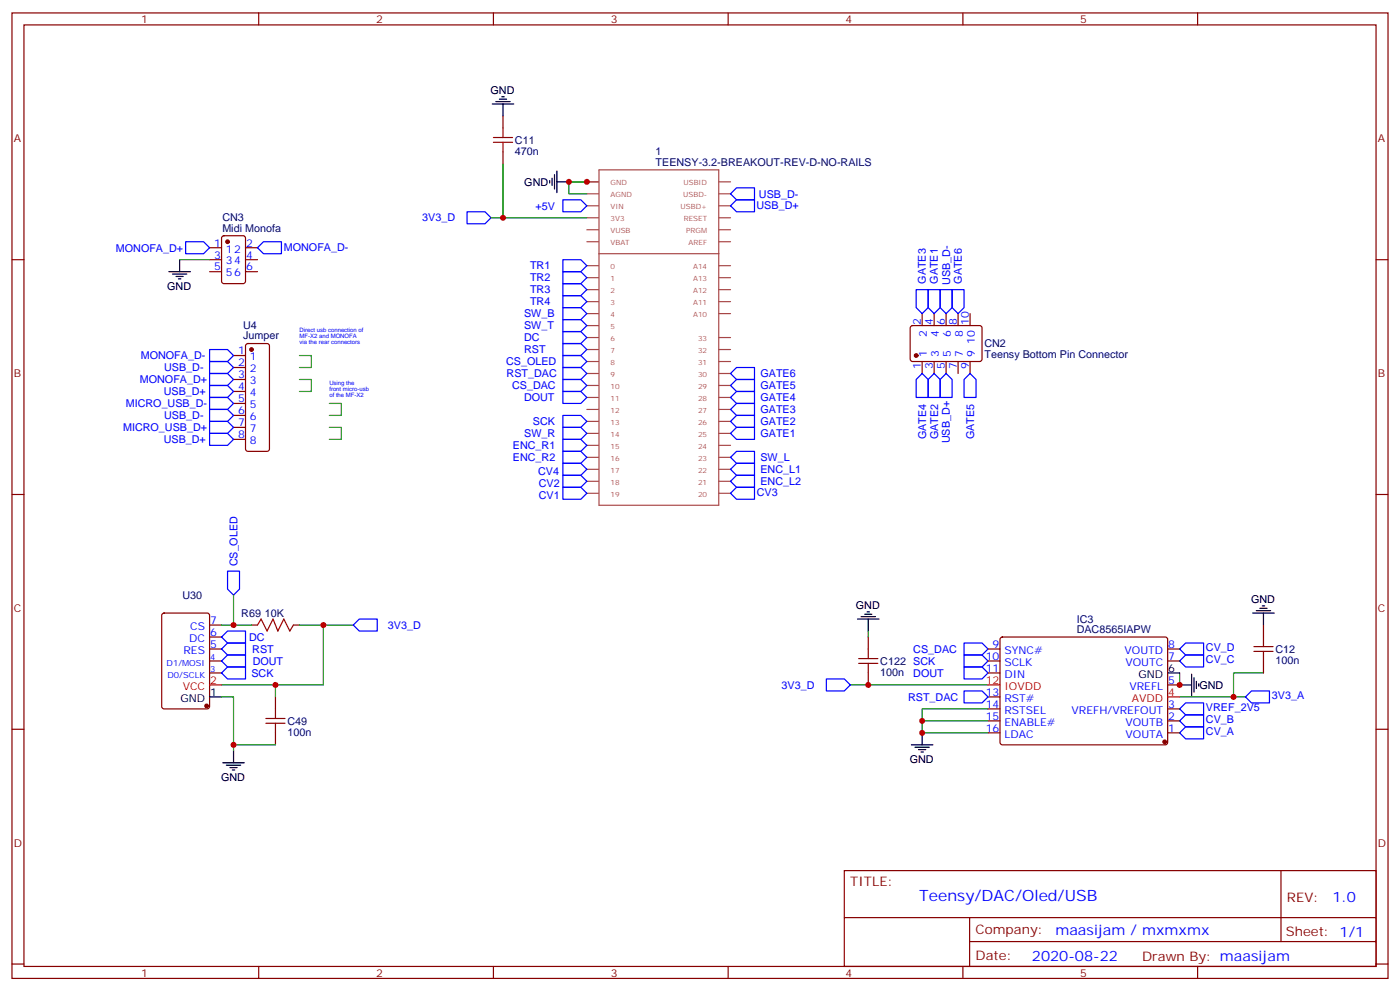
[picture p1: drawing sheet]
<svg xmlns="http://www.w3.org/2000/svg" width="412mm" height="292mm" viewBox="0 0 412 292" stroke-linecap="round" stroke-linejoin="round" font-family="sans-serif">
<g fill="none" stroke="#870000" stroke-width=".35">
<path d="M3.5 3.8h405.4v284.3h-405.4zM7.1 7.3h398.2v277.3h-398.2zM76.2 3.8v3.5M145.3 3.8v3.5M214.5 3.8v3.5M283.6 3.8v3.5M352.8 3.8v3.5M148.2 34.1v3.6M148.2 44.7v3.6M3.5 76.5h3.6M61.7 76.5h3.6M61.7 73h3.6"/>
<path d="M65.5 69.6l.5-.2h5.6l.7 .5v12.9l-.4 .7h-5.9l-.7-.4v-13zM72.3 76.5h3.5M72.3 73h3.5M405.3 76.5h3.6M61.7 80h3.6M72.3 80h3.5M268.3 96.1l.5-.2h20l.5 .7-.1 9.4-.6 .5-20.1-.1-.4-.6v-9.2zM271.6 92.4v3.5M275.2 92.4v3.5M278.7 92.4v3.5M282.2 92.4v3.5M285.8 92.4v3.5"/>
<path d="M68.8 104.7h3.5M68.8 108.2h3.5M68.8 111.8h3.5M68.8 115.3h3.5M68.8 118.8h3.5M72.6 101.4l.4-.2h5.7l.5 .2 .2 .5v30.3l-.3 .5-.4 .2h-5.7l-.5-.2-.2-.5v-30.3zM271.6 106.5v3.5M275.2 106.5v3.5M278.7 106.5v3.5M282.2 106.5v3.5M285.8 106.5v3.5M68.8 122.3h3.5"/>
<path d="M68.8 125.9h3.5M68.8 129.4h3.5M3.5 145.6h3.6M405.3 145.6h3.6M47.9 180.8l.4-.2h12.7l.7 .4v27.1l-.4 .6-13 .1-.6-.5-.1-27zM61.7 194.7h3.6M61.7 191.1h3.6M61.7 198.2h3.6M61.7 187.6h3.6M61.7 184.1h3.6M74.1 184.1h1.7M86.4 184.1h1.8"/>
<path d="M255.8 187.6v3.5M255.8 198.2v3.5M291 194.7h3.6M291 191.1h3.6M291 198.2h3.6M294.8 187.8l.5-.2 48.2 .1 .5 .6-.1 30.6-.6 .5-48.3-.1-.4-.6v-30.4zM344 194.7h3.5M344 191.1h3.5M372.2 184.1v3.5M372.2 194.7v3.5M3.5 214.8h3.6M81.1 205.2v3.6"/>
<path d="M81.1 215.8v3.6M291 215.8h3.6M291 212.3h3.6M291 208.8h3.6M291 205.2h3.6M344 215.8h3.5M344 212.3h3.5M344 208.8h3.5M344 201.7h3.5M405.3 214.8h3.6M248.7 256.4h156.6v28.2h-156.6zM377.3 256.4v20.9"/>
<path d="M248.7 270.2h156.5M285.6 277.3h119.6M285.6 270.2v14.2M3.5 283.9h3.6M76.2 284.6v3.5M145.3 284.6v3.5M214.5 284.6v3.5M283.6 284.6v3.5M352.8 284.6v3.5M405.3 283.9h3.6"/>
</g>
<g fill="none" stroke="#00f" stroke-width=".35">
<path d="M165.8 58.8h5.3l1.8 1.8-1.8 1.8h-5.3zM215.2 57.1l1.8-1.8h5.2v3.5h-5.2zM54.7 71.2h5.3l1.7 1.8-1.7 1.7h-5.3zM75.8 73l1.8-1.8h5.3v3.5h-5.3zM137.6 62.4h5.3l1.7 1.7-1.7 1.8h-5.3zM165.8 76.5h5.3l1.8 1.7-1.8 1.8h-5.3zM215.2 60.6l1.8-1.8h5.2v3.6h-5.2zM165.8 80h5.3l1.8 1.8-1.8 1.7h-5.3zM165.8 83.5h5.3l1.8 1.8-1.8 1.8h-5.3zM165.8 87.1h5.3l1.8 1.7-1.8 1.8h-5.3zM165.8 90.6h5.3l1.8 1.8-1.8 1.7h-5.3zM165.8 94.1h5.3l1.8 1.8-1.8 1.7h-5.3z"/>
<path d="M165.8 97.6h5.3l1.8 1.8-1.8 1.8h-5.3zM269.9 85.3h3.5v5.3l-1.8 1.8-1.7-1.8zM273.4 85.3h3.5v5.3l-1.7 1.8-1.8-1.8zM276.9 85.3h3.6v5.3l-1.8 1.8-1.8-1.8zM280.5 85.3h3.5v5.3l-1.8 1.8-1.7-1.8zM61.7 102.9h5.3l1.8 1.8-1.8 1.8h-5.3zM61.7 110h5.3l1.8 1.8-1.8 1.7h-5.3zM61.7 106.5h5.3l1.8 1.7-1.8 1.8h-5.3zM61.7 113.5h5.3l1.8 1.8-1.8 1.8h-5.3zM61.7 117.1h5.3l1.8 1.7-1.8 1.8h-5.3zM165.8 101.2h5.3l1.8 1.7-1.8 1.8h-5.3zM165.8 104.7h5.3l1.8 1.8-1.8 1.7h-5.3z"/>
<path d="M165.8 108.2h5.3l1.8 1.8-1.8 1.8h-5.3zM165.8 111.8h5.3l1.8 1.7-1.8 1.8h-5.3zM165.8 115.3h5.3l1.8 1.8-1.8 1.7h-5.3zM215.2 117.1l1.8-1.8h5.2v3.5h-5.2zM215.2 113.5l1.8-1.7h5.2v3.5h-5.2zM215.2 110l1.8-1.8h5.2v3.6h-5.2zM271.6 110l1.8 1.8v5.3h-3.5v-5.3zM275.2 110l1.7 1.8v5.3h-3.5v-5.3zM278.7 110l1.8 1.8v5.3h-3.6v-5.3zM285.8 110l1.7 1.8v5.3h-3.5v-5.3zM61.7 120.6h5.3l1.8 1.7-1.8 1.8h-5.3zM61.7 127.6h5.3l1.8 1.8-1.8 1.8h-5.3z"/>
<path d="M61.7 124.1h5.3l1.8 1.8-1.8 1.7h-5.3zM165.8 122.3h5.3l1.8 1.8-1.8 1.8h-5.3zM165.8 125.9h5.3l1.8 1.7-1.8 1.8h-5.3zM165.8 129.4h5.3l1.8 1.8-1.8 1.7h-5.3zM165.8 132.9h5.3l1.8 1.8-1.8 1.8h-5.3zM165.8 136.5h5.3l1.8 1.7-1.8 1.8h-5.3zM165.8 140h5.3l1.8 1.7-1.8 1.8h-5.3zM215.2 138.2l1.8-1.7h5.2v3.5h-5.2zM215.2 134.7l1.8-1.8h5.2v3.6h-5.2zM215.2 127.6l1.8-1.7h5.2v3.5h-5.2zM215.2 124.1l1.8-1.8h5.2v3.6h-5.2zM215.2 120.6l1.8-1.8h5.2v3.5h-5.2z"/>
<path d="M165.8 143.5h5.3l1.8 1.8-1.8 1.7h-5.3zM215.2 145.3l1.8-1.8h5.2v3.5h-5.2zM215.2 141.7l1.8-1.7h5.2v3.5h-5.2zM67 168.2h3.6v5.3l-1.8 1.8-1.8-1.8zM65.3 187.6l1.7-1.8h5.3v3.6h-5.3zM65.3 191.1l1.7-1.7h5.3v3.5h-5.3zM65.3 194.7l1.7-1.8h5.3v3.5h-5.3zM65.3 198.2l1.7-1.8h5.3v3.6h-5.3zM104.1 184.1l1.7-1.8h5.3v3.5h-5.3zM243.4 200h5.3l1.8 1.7-1.8 1.8h-5.3zM284 196.4h5.3l1.7 1.8-1.7 1.8h-5.3zM284 192.9h5.3l1.7 1.8-1.7 1.7h-5.3z"/>
<path d="M284 189.4h5.3l1.7 1.7-1.7 1.8h-5.3zM347.5 191.1l1.7-1.7h5.3v3.5h-5.3zM347.5 194.7l1.7-1.8h5.3v3.5h-5.3zM284 203.5h5.3l1.7 1.7-1.7 1.8h-5.3zM347.5 208.8l1.7-1.8h5.3v3.5h-5.3zM347.5 212.3l1.7-1.8h5.3v3.6h-5.3zM349.2 214.1h5.3v3.5h-5.3l-1.7-1.8zM366.9 205.2l1.8-1.7h5.2v3.5h-5.2z"/>
</g>
<g fill="none" stroke="#000" stroke-width=".35">
<path d="M145 30.6h6.3M146 29.9h4.3M147.1 29.2h2.1M147.8 28.5h.7M148.2 30.6v3.5M161.9 53.2v.7M162.6 52.5v2.1M163.3 51.4v4.3M164 53.6h3.6M164 50.4v6.3M52.9 76.5v3.5M49.7 80h6.4"/>
<path d="M50.8 80.7h4.2M51.9 81.4h2.1M52.6 82.1h.7M370.1 179.8h4.2M371.1 179.1h2.1M371.8 178.4h.7M252.6 182.3h6.3M253.6 181.6h4.3M254.7 180.9h2.1M255.4 180.2h.7M255.8 182.3v3.5M344 198.2h3.5"/>
<path d="M351 198.5v6.4M351.7 199.6v4.2M369 180.6h6.4M372.2 180.6v3.5M61.7 205.2h3.6M268.5 219.4h6.3M271.6 215.8v3.6M347.5 201.7h3.5M352.4 200.7v2.1M353.1 201.4v.7M65.6 224.6h6.4M66.7 225.4h4.2"/>
<path d="M67.7 226.1h2.1M68.4 226.8h.7M68.8 221.1v3.5M269.5 220.1h4.3M270.6 220.8h2.1M271.3 221.5h.7"/>
</g>
<g fill="none" stroke="#008700" stroke-width=".35">
<path d="M148.2 48.3v15.8M172.9 53.6h-5.3v3.5h5.3M52.9 76.5h8.8M144.6 64.1h28.3M88.2 104.7h3.5v3.5h-3.5M88.2 111.8h3.5v3.5h-3.5M97 118.8h3.5v3.5h-3.5M97 125.9h3.5v3.5h-3.5M68.8 175.3v8.8M65.3 184.1h8.8M88.2 184.1h7v17.6h-14.1M95.2 184.1h8.9"/>
<path d="M255.8 185.8v1.8M347.5 198.2v3.5M372.2 198.2h-8.8v7M65.3 205.2h3.5v15.9M65.3 201.7h15.8v3.5M68.8 219.4h12.3M250.5 201.7h40.5M271.6 212.3h19.4M291 208.8h-19.4v7h19.4M347.5 205.2h19.4"/>
</g>
<g fill="none" stroke="#a10000" stroke-width=".35">
<path d="M148.2 37.7v2.8M145.3 41.9h5.7M145.3 40.5h5.7M148.2 41.9v2.8M75.8 184.1l1.1-1.8 1.8 3.5 1.7-3.5 1.4 3.5 1.8-3.5 1.8 3.5 1-1.7M252.9 195.4h5.7M252.9 194h5.7M255.8 191.1v2.9M255.8 195.4v2.8M369.4 191.8h5.6M369.4 190.4h5.6M372.2 187.6v2.8"/>
<path d="M372.2 191.8v2.9M78.3 213h5.7M78.3 211.6h5.7M81.1 208.8v2.8M81.1 213v2.8"/>
</g>
<g fill="#870000" stroke="#870000" stroke-width=".35">
<circle cx="343.1" cy="218.5" r=".53"/>
<circle cx="60.9" cy="207.9" r=".53"/>
<circle cx="269.9" cy="104.7" r=".53"/>
<circle cx="67" cy="71.2" r=".53"/>
<circle cx="74.1" cy="102.9" r=".53"/>
</g>
<path d="M61.7 201.7h3.6M291 201.7h3.6M344 205.2h3.5" fill="none" stroke="#f00" stroke-width=".35"/>
<g fill="none" stroke="#a64a4a" stroke-width=".35">
<path d="M172.9 53.6h3.4M172.9 57.1h3.4M176.4 50h35.3v98.8h-35.3zM211.7 53.6h3.5M211.7 57.1h3.5M172.9 78.2h3.4M172.9 64.1h3.4M172.9 60.6h3.4M172.9 67.7h3.4M172.9 71.2h3.4M176.4 74.7h35.3M211.7 78.2h3.5"/>
<path d="M211.7 64.1h3.5M211.7 60.6h3.5M211.7 67.7h3.5M211.7 71.2h3.5M172.9 92.4h3.4M172.9 88.8h3.4M172.9 85.3h3.4M172.9 81.8h3.4M172.9 95.9h3.4M172.9 99.4h3.4M211.7 92.4h3.5M211.7 88.8h3.5"/>
<path d="M211.7 85.3h3.5M211.7 81.8h3.5M211.7 99.4h3.5M172.9 102.9h3.4M172.9 106.5h3.4M172.9 110h3.4M172.9 113.5h3.4M172.9 117.1h3.4M211.7 102.9h3.5M211.7 106.5h3.5M211.7 110h3.5M211.7 113.5h3.5"/>
<path d="M211.7 117.1h3.5M172.9 120.6h3.4M172.9 131.2h3.4M172.9 127.6h3.4M172.9 124.1h3.4M172.9 134.7h3.4M172.9 138.2h3.4M211.7 120.6h3.5M211.7 131.2h3.5M211.7 127.6h3.5M211.7 124.1h3.5M211.7 134.7h3.5"/>
<path d="M211.7 138.2h3.5M172.9 141.7h3.4M172.9 145.3h3.4M211.7 141.7h3.5M211.7 145.3h3.5"/>
</g>
<g fill="#c00">
<circle cx="363.4" cy="205.2" r=".88"/>
<circle cx="271.6" cy="212.3" r=".88"/>
<circle cx="347.5" cy="201.7" r=".88"/>
<circle cx="68.8" cy="219.4" r=".88"/>
<circle cx="81.1" cy="201.7" r=".88"/>
<circle cx="95.3" cy="184.1" r=".88"/>
<circle cx="68.8" cy="184.1" r=".88"/>
<circle cx="271.6" cy="215.8" r=".88"/>
<circle cx="172.9" cy="53.6" r=".88"/>
<circle cx="167.6" cy="53.6" r=".88"/>
<circle cx="148.2" cy="64.1" r=".88"/>
<circle cx="255.8" cy="201.7" r=".88"/>
</g>
<text font-size="4.6" fill="#00f" x="270.8" y="265.4">Teensy/DAC/Oled/USB</text>
<g font-size="4.2" fill="#00f">
<text x="392.5" y="265.7">1.0</text>
<text x="310.9" y="275.2">maasijam / mxmxmx</text>
<text x="304" y="283">2020-08-22</text>
</g>
<g font-size="3.9" fill="#800">
<text x="250.5" y="261">TITLE:</text>
<text x="379.1" y="265.7">REV:</text>
<text x="287.4" y="275.2">Company:</text>
<text x="378.7" y="275.8">Sheet: 1/1</text>
<text x="287.4" y="282.9">Date:</text>
<text x="336.4" y="282.9">Drawn By: maasijam</text>
</g>
<g font-size="3.2" fill="#800">
<text x="41.6" y="6.8">1</text>
<text x="110.8" y="6.8">2</text>
<text x="179.9" y="6.8">3</text>
<text x="249.1" y="6.8">4</text>
<text x="318.2" y="6.8">5</text>
<text x="4.1" y="41.9">A</text>
<text x="405.9" y="41.9">A</text>
<text x="4.1" y="111.1">B</text>
<text x="405.9" y="111.1">B</text>
<text x="4.1" y="180.2">C</text>
<text x="405.9" y="180.2">C</text>
<text x="4.1" y="249.3">D</text>
<text x="405.9" y="249.3">D</text>
<text x="41.6" y="287.6">1</text>
<text x="110.8" y="287.6">2</text>
<text x="179.9" y="287.6">3</text>
<text x="249.1" y="287.6">4</text>
<text x="318.2" y="287.6">5</text>
</g>
<g font-size="3.2">
<text x="144.5" y="27.6">GND</text>
<text x="154.4" y="54.7">GND</text>
<text x="49.3" y="85.3">GND</text>
<text x="252.1" y="179.3">GND</text>
<text x="368.5" y="177.5">GND</text>
<text x="344.1" y="197.8">6</text>
<text x="335.4" y="199.6">GND</text>
<text x="353.3" y="202.9">GND</text>
<text x="53.1" y="206.7">GND</text>
<text x="61.9" y="204.9">1</text>
<text x="268" y="224.6">GND</text>
<text x="65.1" y="230">GND</text>
</g>
<g font-size="3.2" fill="#000080">
<text x="151.7" y="45.5">470n</text>
<text x="151.7" y="42.4">C11</text>
<text x="193.1" y="45.8">1</text>
<text x="193.1" y="49">TEENSY-3.2-BREAKOUT-REV-D-NO-RAILS</text>
<text x="65.5" y="65">CN3</text>
<text x="65.5" y="68.2">Midi Monofa</text>
<text x="71.6" y="99.9">Jumper</text>
<text x="71.6" y="96.8">U4</text>
<text x="290" y="105.4">Teensy Bottom Pin Connector</text>
<text x="290" y="102.2">CN2</text>
<text x="53.8" y="176.6">U30</text>
<text x="71.1" y="181.7">R69</text>
<text x="78.1" y="181.7">10K</text>
<text x="317.2" y="183.4">IC3</text>
<text x="317.2" y="186.5">DAC8565IAPW</text>
<text x="259.3" y="195.8">C122 SCK</text>
<text x="375.7" y="195.5">100n</text>
<text x="375.7" y="192.3">C12</text>
<text x="259.3" y="199">100n</text>
<text x="84.7" y="213.4">C49</text>
<text x="84.7" y="216.6">100n</text>
</g>
<g font-size="3.2" fill="#00f">
<text x="223.6" y="58.3">USB_D-</text>
<text x="124.4" y="65.2">3V3_D</text>
<text x="157.8" y="61.7">+5V</text>
<text x="222.8" y="61.7">USB_D+</text>
<text x="34.1" y="74.1">MONOFA_D+</text>
<text x="63.1" y="72.6">1</text>
<text x="63.1" y="76.1">3</text>
<text x="66.6" y="74.4">12</text>
<text x="66.6" y="77.9">34</text>
<text x="72.5" y="76.1">4</text>
<text x="72.5" y="72.6">2</text>
<text x="83.6" y="73.9">MONOFA_D-</text>
<text x="63.1" y="79.7">5</text>
<text x="66.6" y="81.4">56</text>
<text x="72.5" y="79.7">6</text>
<text x="156.1" y="79.3">TR1</text>
<text x="156.1" y="82.8">TR2</text>
<text x="272.8" y="83.6" transform="rotate(-90 272.8 83.6)">GATE3</text>
<text x="276.3" y="83.6" transform="rotate(-90 276.3 83.6)">GATE1</text>
<text x="279.9" y="84" transform="rotate(-90 279.9 84)">USB_D-</text>
<text x="283.4" y="83.6" transform="rotate(-90 283.4 83.6)">GATE6</text>
<text x="156.1" y="86.4">TR3</text>
<text x="156.1" y="89.9">TR4</text>
<text x="154.4" y="93.4">SW_B</text>
<text x="271.3" y="95.7" transform="rotate(-90 271.3 95.7)">2</text>
<text x="274.8" y="95.7" transform="rotate(-90 274.8 95.7)">4</text>
<text x="278.3" y="95.7" transform="rotate(-90 278.3 95.7)">6</text>
<text x="281.9" y="95.7" transform="rotate(-90 281.9 95.7)">8</text>
<text x="285.4" y="95.7" transform="rotate(-90 285.4 95.7)">10</text>
<text x="154.4" y="96.9">SW_T</text>
<text x="154.4" y="100.5">DC</text>
<text x="273" y="99.2" transform="rotate(-90 273 99.2)">2</text>
<text x="276.6" y="99.2" transform="rotate(-90 276.6 99.2)">4</text>
<text x="280.1" y="99.2" transform="rotate(-90 280.1 99.2)">6</text>
<text x="283.6" y="99.2" transform="rotate(-90 283.6 99.2)">8</text>
<text x="287.2" y="101.2" transform="rotate(-90 287.2 101.2)">10</text>
<text x="41.5" y="105.9">MONOFA_D-</text>
<text x="70.1" y="104.4">1</text>
<text x="70.1" y="107.9">2</text>
<text x="73.6" y="106.1">1</text>
<text x="149.1" y="107.5">CS_OLED</text>
<text x="154.4" y="104">RST</text>
<text x="273" y="105.2" transform="rotate(-90 273 105.2)">1</text>
<text x="276.6" y="105.2" transform="rotate(-90 276.6 105.2)">3</text>
<text x="280.1" y="105.2" transform="rotate(-90 280.1 105.2)">5</text>
<text x="283.6" y="105.2" transform="rotate(-90 283.6 105.2)">7</text>
<text x="287.2" y="105.2" transform="rotate(-90 287.2 105.2)">9</text>
<text x="41.2" y="112.9">MONOFA_D+</text>
<text x="48.3" y="109.1">USB_D-</text>
<text x="70.1" y="111.4">3</text>
<text x="73.6" y="109.6">2</text>
<text x="73.6" y="113.2">3</text>
<text x="149.2" y="111.1">RST_DAC</text>
<text x="224" y="111.1">GATE6</text>
<text x="271.3" y="108.7" transform="rotate(-90 271.3 108.7)">1</text>
<text x="274.8" y="108.7" transform="rotate(-90 274.8 108.7)">3</text>
<text x="278.3" y="108.7" transform="rotate(-90 278.3 108.7)">5</text>
<text x="281.9" y="108.7" transform="rotate(-90 281.9 108.7)">7</text>
<text x="285.4" y="108.7" transform="rotate(-90 285.4 108.7)">9</text>
<text x="37" y="120">MICRO_USB_D-</text>
<text x="48.2" y="116.3">USB_D+</text>
<text x="70.1" y="114.9">4</text>
<text x="70.1" y="118.5">5</text>
<text x="73.6" y="116.7">4</text>
<text x="150.8" y="114.6">CS_DAC</text>
<text x="154.4" y="118.1">DOUT</text>
<text x="224" y="118.2">GATE4</text>
<text x="224" y="114.7">GATE5</text>
<text x="48.3" y="123.2">USB_D-</text>
<text x="70.1" y="122">6</text>
<text x="70.1" y="125.5">7</text>
<text x="73.6" y="120.2">5</text>
<text x="73.6" y="123.8">6</text>
<text x="157" y="125.3">SCK</text>
<text x="224" y="125.2">GATE2</text>
<text x="224" y="121.7">GATE3</text>
<text x="36.2" y="127">MICRO_USB_D+</text>
<text x="48.2" y="130.5">USB_D+</text>
<text x="70.1" y="129">8</text>
<text x="73.6" y="127.3">7</text>
<text x="73.6" y="130.8">8</text>
<text x="154.4" y="128.8">SW_R</text>
<text x="224" y="128.8">GATE1</text>
<text x="272.9" y="129.4" transform="rotate(-90 272.9 129.4)">GATE4</text>
<text x="276.4" y="129.4" transform="rotate(-90 276.4 129.4)">GATE2</text>
<text x="279.8" y="130.6" transform="rotate(-90 279.8 130.6)">USB_D+</text>
<text x="287" y="129.4" transform="rotate(-90 287 129.4)">GATE5</text>
<text x="151.1" y="132.3">ENC_R1</text>
<text x="151.1" y="135.8">ENC_R2</text>
<text x="224" y="135.8">SW_L</text>
<text x="158.5" y="139.8">CV4</text>
<text x="158.7" y="143.3">CV2</text>
<text x="224" y="142.9">ENC_L2</text>
<text x="224" y="139.3">ENC_L1</text>
<text x="158.7" y="146.8">CV1</text>
<text x="222.9" y="146">CV3</text>
<text x="70" y="166.8" transform="rotate(-90 70 166.8)">CS_OLED</text>
<text x="56" y="185.5">CS</text>
<text x="61.9" y="183.7">7</text>
<text x="114.3" y="185.3">3V3_D</text>
<text x="55.8" y="189">DC</text>
<text x="61.9" y="190.8">5</text>
<text x="61.9" y="187.3">6</text>
<text x="73.4" y="188.7">DC</text>
<text x="292.4" y="190.8">9</text>
<text x="344.1" y="190.8">8</text>
<text x="355.2" y="191.8">CV_D</text>
<text x="54" y="192.5">RES</text>
<text x="74.3" y="192.3">RST</text>
<text x="74.4" y="195.9">DOUT</text>
<text x="269" y="192.2">CS_DAC</text>
<text x="290.4" y="194.3">10</text>
<text x="290.4" y="197.8">11</text>
<text x="295.9" y="192.5">SYNC#</text>
<text x="295.9" y="196.1">SCLK</text>
<text x="331.3" y="192.5">VOUTD</text>
<text x="331.5" y="196.1">VOUTC</text>
<text x="344.1" y="194.3">7</text>
<text x="355.2" y="195.4">CV_C</text>
<text x="74.1" y="199.3">SCK</text>
<text x="230.2" y="202.8">3V3_D</text>
<text x="269" y="199.2">DOUT</text>
<text x="295.9" y="199.6">DIN</text>
<text x="332.7" y="203.1">VREFL</text>
<text x="344.1" y="201.4">5</text>
<text x="267.5" y="206.4">RST_DAC</text>
<text x="290.4" y="204.9">13</text>
<text x="290.4" y="208.4">14</text>
<text x="295.9" y="206.7">RST#</text>
<text x="344.1" y="208.4">3</text>
<text x="355.2" y="209.5">VREF_2V5</text>
<text x="374.6" y="205.9">3V3_A</text>
<text x="290.4" y="211.9">15</text>
<text x="290.4" y="215.5">16</text>
<text x="295.9" y="210.2">RSTSEL</text>
<text x="295.9" y="213.7">ENABLE#</text>
<text x="315.6" y="210.2">VREFH/VREFOUT</text>
<text x="331.5" y="213.7">VOUTB</text>
<text x="344.1" y="215.5">1</text>
<text x="344.1" y="211.9">2</text>
<text x="355.2" y="213">CV_B</text>
<text x="295.9" y="217.2">LDAC</text>
<text x="331.5" y="217.2">VOUTA</text>
<text x="355.2" y="216.5">CV_A</text>
</g>
<g font-size="3.2" fill="#f00">
<text x="53.8" y="203.1">VCC</text>
<text x="61.9" y="201.4">2</text>
<text x="290.4" y="201.4">12</text>
<text x="295.9" y="203.1">IOVDD</text>
<text x="333.4" y="206.7">AVDD</text>
<text x="344.1" y="204.9">4</text>
</g>
<g font-size="2.5" fill="#00f">
<text x="49.1" y="196.1">D1/MOSI</text>
<text x="61.9" y="197.8">3</text>
<text x="61.9" y="194.3">4</text>
<text x="49.3" y="199.6">D0/SCLK</text>
</g>
<g font-size="2.1" fill="#a54b4b">
<text x="179.9" y="54.6">GND</text>
<text x="179.9" y="58.1">AGND</text>
<text x="201.3" y="58.1">USBD-</text>
<text x="201.3" y="54.6">USBID</text>
<text x="179.9" y="65.2">3V3</text>
<text x="179.9" y="61.6">VIN</text>
<text x="200.5" y="61.6">USBD+</text>
<text x="201.4" y="65.2">RESET</text>
<text x="179.9" y="68.7">VUSB</text>
<text x="202.1" y="68.7">PRGM</text>
<text x="179.9" y="72.2">VBAT</text>
<text x="202.8" y="72.2">AREF</text>
<text x="179.9" y="79.3">0</text>
<text x="179.9" y="82.8">1</text>
<text x="204.2" y="82.8">A13</text>
<text x="204.2" y="79.3">A14</text>
<text x="179.9" y="86.3">2</text>
<text x="179.9" y="89.9">3</text>
<text x="204.2" y="89.9">A11</text>
<text x="204.2" y="86.3">A12</text>
<text x="179.9" y="93.4">4</text>
<text x="204.2" y="93.4">A10</text>
<text x="179.9" y="96.9">5</text>
<text x="179.9" y="100.5">6</text>
<text x="205.6" y="100.5">33</text>
<text x="179.9" y="104">7</text>
<text x="179.9" y="107.5">8</text>
<text x="205.6" y="107.5">31</text>
<text x="205.6" y="104">32</text>
<text x="179.9" y="111">9</text>
<text x="205.6" y="111">30</text>
<text x="179.9" y="114.6">10</text>
<text x="179.9" y="118.1">11</text>
<text x="205.6" y="118.1">28</text>
<text x="205.6" y="114.6">29</text>
<text x="179.9" y="121.6">12</text>
<text x="179.9" y="125.1">13</text>
<text x="205.6" y="125.1">26</text>
<text x="205.6" y="121.6">27</text>
<text x="179.9" y="128.7">14</text>
<text x="205.6" y="128.7">25</text>
<text x="179.9" y="132.2">15</text>
<text x="179.9" y="135.7">16</text>
<text x="205.6" y="132.2">24</text>
<text x="205.6" y="135.7">23</text>
<text x="179.9" y="139.3">17</text>
<text x="179.9" y="142.8">18</text>
<text x="205.6" y="142.8">21</text>
<text x="205.6" y="139.3">22</text>
<text x="179.9" y="146.3">19</text>
<text x="205.6" y="146.3">20</text>
</g>
<g font-size="1.8" fill="#00f">
<text x="88.2" y="97.6">Direct usb connection of</text>
<text x="88.2" y="99.4">MF-X2 and MONOFA</text>
<text x="88.2" y="101.2">via the rear connectors</text>
<text x="97" y="113.5">Using the</text>
<text x="97" y="117.1">of the MF-X2</text>
<text x="97" y="115.3">front micro-usb</text>
</g>
</svg>
